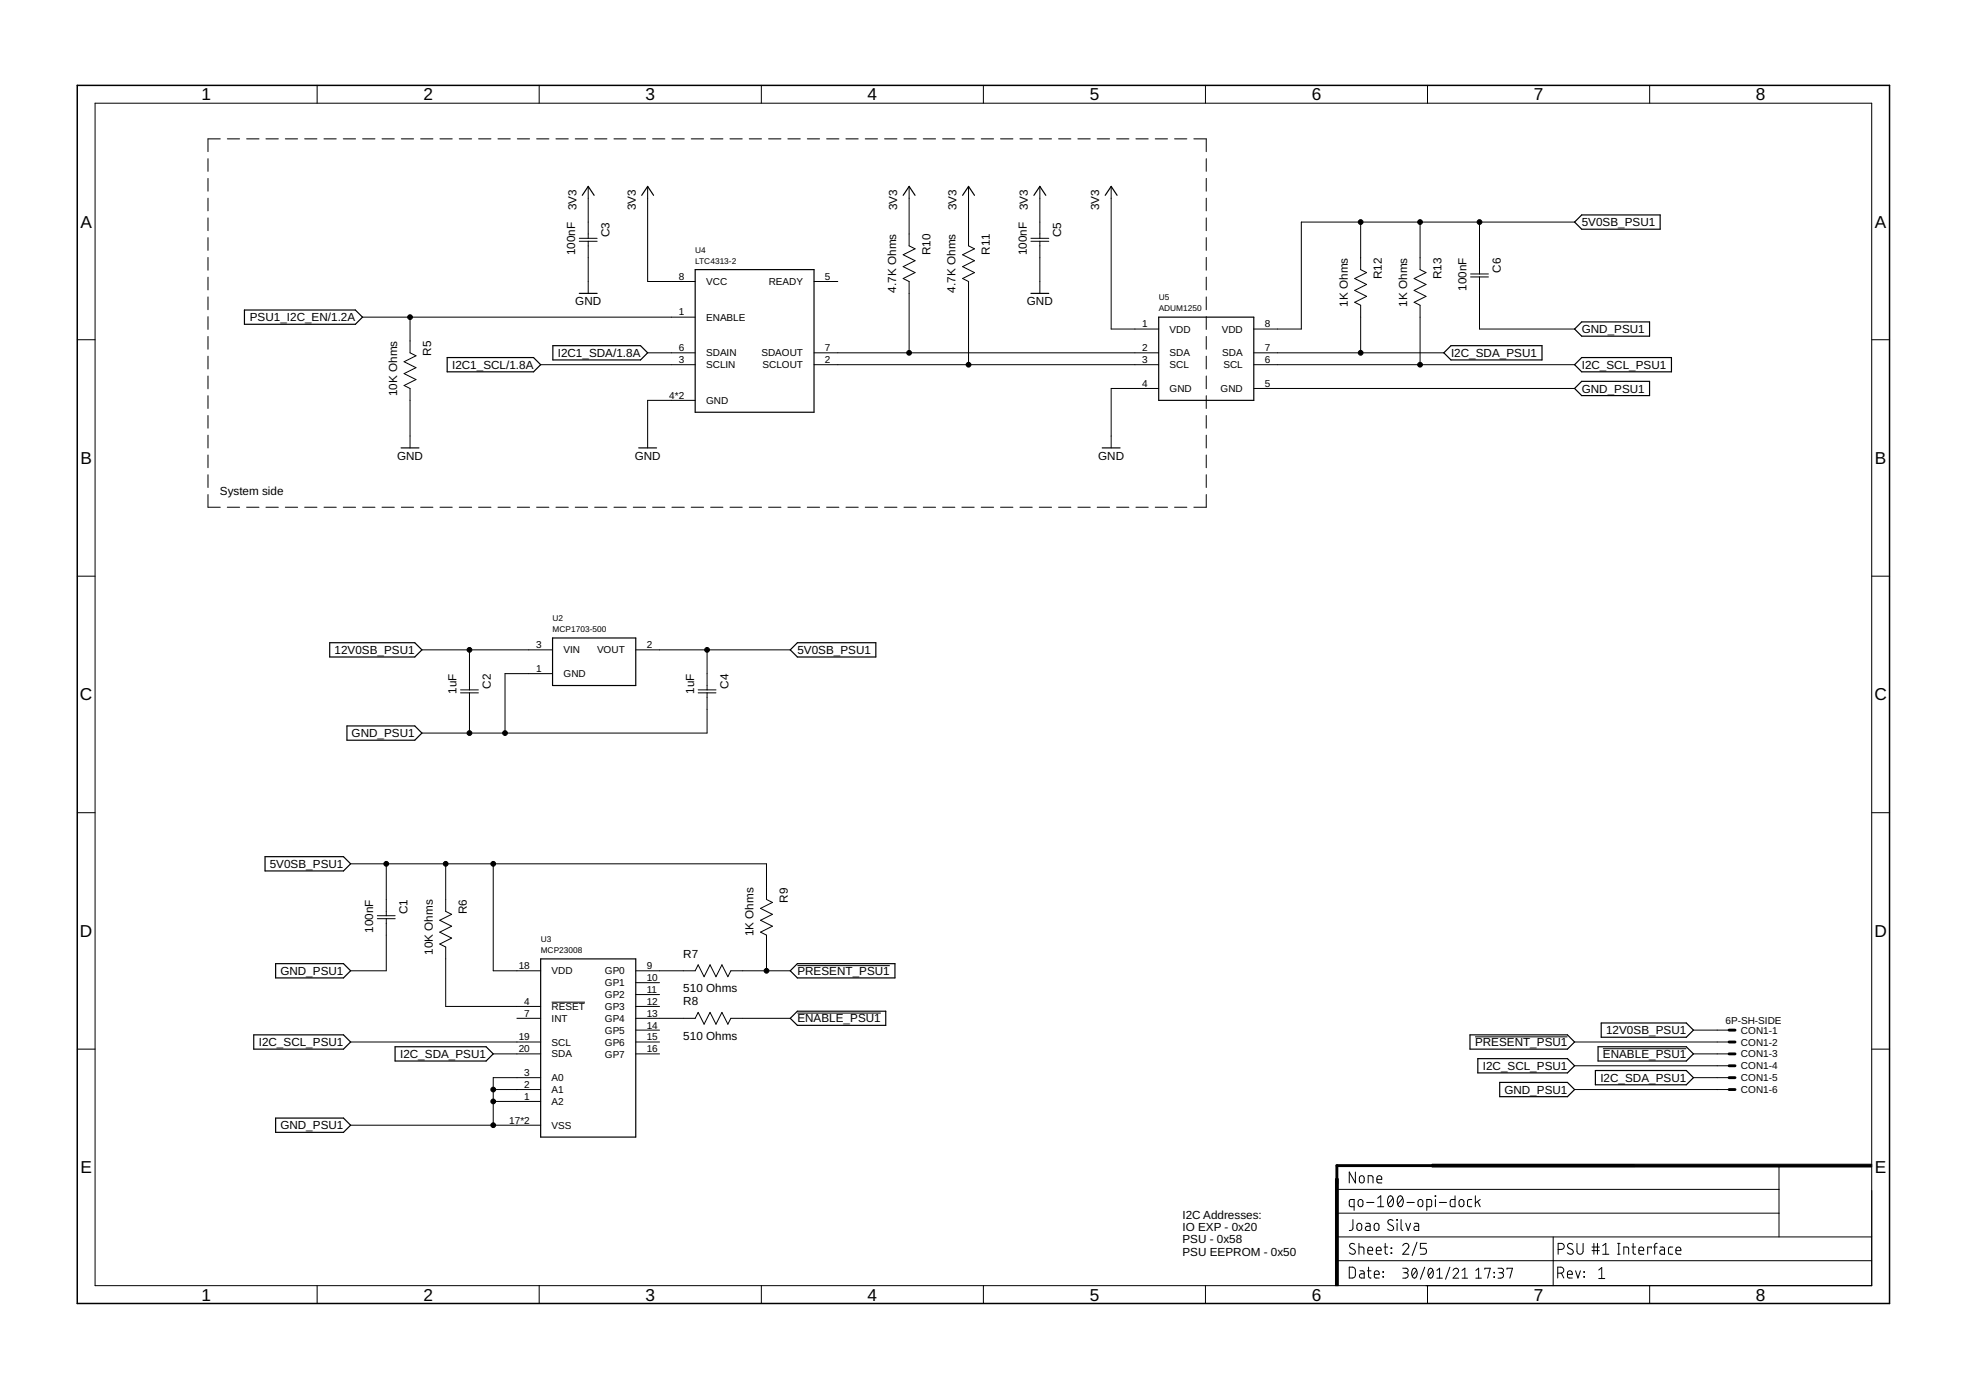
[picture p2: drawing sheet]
<svg xmlns="http://www.w3.org/2000/svg" width="420mm" height="297mm" viewBox="0 0 420 297" stroke-linecap="round" stroke-linejoin="round" font-family="sans-serif">
<g fill="none" stroke="#000" stroke-width=".21">
<path d="M67.8 18.2v3.9M115.2 18.2v3.9M162.7 18.2v3.9M210.2 18.2v3.9M257.6 18.2v3.9M305.1 18.2v3.9M352.6 18.2v3.9M20.3 22.1h379.7v252.6h-379.7zM44.4 33.9v2.7M44.4 38.1v2.8M47.1 29.7h-2.7v2.7M48.6 29.7h2.6"/>
<path d="M52.7 29.7h2.7M56.8 29.7h2.7M61 29.7h2.6M65.1 29.7h2.6M69.2 29.7h2.7M73.4 29.7h2.6M77.5 29.7h2.6M81.6 29.7h2.7M85.8 29.7h2.6M89.9 29.7h2.6M94 29.7h2.6M98.1 29.7h2.7"/>
<path d="M102.3 29.7h2.6M106.4 29.7h2.7M110.6 29.7h2.6M114.7 29.7h2.6M118.8 29.7h2.7M122.9 29.7h2.7M125.7 39.8v11.1M127.1 29.7h2.6M131.2 29.7h2.6M135.3 29.7h2.7M138.4 39.8v20.4h10.2M139.5 29.7h2.6"/>
<path d="M143.6 29.7h2.6M147.7 29.7h2.7M151.9 29.7h2.6M156 29.7h2.6M160.1 29.7h2.7M164.3 29.7h2.6M168.4 29.7h2.6M172.5 29.7h2.7M176.7 29.7h2.6M180.8 29.7h2.6M184.9 29.7h2.6M189 29.7h2.7"/>
<path d="M193.2 29.7h2.6M194.3 39.8v12.7l1.3 .7-2.6 1.2 2.6 1.3-2.6 1.3 2.6 1.3-2.6 1.2 1.3 .7v15.2M197.3 29.7h2.6M201.4 29.7h2.7M205.6 29.7h2.6M207 39.8v12.7l1.3 .7-2.6 1.2 2.6 1.3-2.6 1.3 2.6 1.3-2.6 1.2 1.3 .7v17.7M209.7 29.7h2.6M213.8 29.7h2.7M218 29.7h2.6M222.1 29.7h2.6M222.2 39.8v11.1M226.2 29.7h2.7"/>
<path d="M230.4 29.7h2.6M234.5 29.7h2.6M237.5 39.8v30.5h10.1M238.6 29.7h2.7M242.8 29.7h2.6M246.9 29.7h2.6M251 29.7h2.6M255.1 29.7h2.7v2.7M257.8 33.9v2.7M257.8 38.1v2.8M44.4 42.4v2.7M44.4 46.6v2.7"/>
<path d="M44.4 50.8v2.7M44.4 55v2.7M44.4 59.2v2.8M123.8 50.9h3.8M123.8 51.6h3.8M125.7 51.6v11.1M220.3 50.9h3.8M220.3 51.6h3.8M222.2 51.6v11.1M257.8 42.4v2.7M257.8 46.6v2.7M257.8 50.8v2.7"/>
<path d="M257.8 55v2.7M257.8 59.2v2.8M290.8 47.5v10.1l1.3 .7-2.6 1.2 2.6 1.3-2.6 1.3 2.6 1.2-2.6 1.3 1.3 .6v10.2M303.5 47.5v10.1l1.3 .7-2.6 1.2 2.6 1.3-2.6 1.3 2.6 1.2-2.6 1.3 1.3 .6v12.7M314.3 58.5h3.8M314.3 59.2h3.8M316.2 59.2v11.1h20.3M316.2 47.5v11M336.5 47.5h-58.4v22.8h-10.2M16.5 72.6h3.8M44.4 63.5v2.7M44.4 67.7v2.7"/>
<path d="M44.4 71.9v2.7M44.4 76.1v2.7M77.5 67.8h71.1M87.6 67.8v7.6l1.3 .6-2.5 1.3 2.5 1.3-2.5 1.2 2.5 1.3-2.5 1.3 1.2 .6v12.7M115.5 77.9h33.1M138.4 75.4h10.2M174 75.4h73.6M174 77.9h73.6M174 60.2h5M257.8 63.5v2.7M257.8 67.7v2.7M257.8 71.9v2.7"/>
<path d="M257.8 76.1v2.7M267.9 75.4h40.7M267.9 77.9h68.6M400 72.6h3.8M44.4 80.3v2.8M44.4 84.6v2.7M44.4 88.8v2.7M44.4 93v2.7M44.4 97.2v2.7M148.6 85.6h-10.2v10.1M247.6 83h-10.1v12.7M257.8 80.3v2.8"/>
<path d="M257.8 84.6v2.7M257.8 88.8v2.7M257.8 93v2.7M257.8 97.2v2.7M267.9 83h68.6M44.4 105.7v2.7h2.7M44.4 101.5v2.7M48.6 108.4h2.6M52.7 108.4h2.7M56.8 108.4h2.7M61 108.4h2.6M65.1 108.4h2.6"/>
<path d="M69.2 108.4h2.7M73.4 108.4h2.6M77.5 108.4h2.6M81.6 108.4h2.7M85.8 108.4h2.6M89.9 108.4h2.6M94 108.4h2.6M98.1 108.4h2.7M102.3 108.4h2.6M106.4 108.4h2.7M110.6 108.4h2.6M114.7 108.4h2.6"/>
<path d="M118.8 108.4h2.7M122.9 108.4h2.7M127.1 108.4h2.6M131.2 108.4h2.6M135.3 108.4h2.7M139.5 108.4h2.6M143.6 108.4h2.6M147.7 108.4h2.7M151.9 108.4h2.6M156 108.4h2.6M160.1 108.4h2.7M164.3 108.4h2.6"/>
<path d="M168.4 108.4h2.6M172.5 108.4h2.7M176.7 108.4h2.6M180.8 108.4h2.6M184.9 108.4h2.6M189 108.4h2.7M193.2 108.4h2.6M197.3 108.4h2.6M201.4 108.4h2.7M205.6 108.4h2.6M209.7 108.4h2.6M213.8 108.4h2.7"/>
<path d="M218 108.4h2.6M222.1 108.4h2.6M226.2 108.4h2.7M230.4 108.4h2.6M234.5 108.4h2.6M238.6 108.4h2.7M242.8 108.4h2.6M246.9 108.4h2.6M251 108.4h2.6M257.8 101.5v2.7M257.8 105.7v2.7h-2.7M16.5 123.1h3.8"/>
<path d="M90.2 138.9h27.9M100.3 138.9v8.5M135.9 138.9h33M151.1 138.9v8.5M400 123.1h3.8M98.4 147.4h3.8M98.4 148.1h3.8M100.3 148.1v8.6M118.1 144h-10.2v12.7M149.2 147.4h3.8M149.2 148.1h3.8M151.1 148.1v8.6h-60.9"/>
<path d="M16.5 173.7h3.8M400 173.7h3.8M74.9 184.6h88.9v7.6l1.3 .6-2.6 1.3 2.6 1.3-2.6 1.3 2.6 1.2-2.6 1.3 1.3 .6v7.7M80.6 195.7h3.9M80.6 196.3h3.9M82.5 196.3v11.2h-7.6M82.5 184.6v11.1M95.2 184.6v10.2l1.3 .6-2.5 1.3 2.5 1.2-2.5 1.3 2.5 1.3-2.5 1.2 1.2 .7v12.7h20.3M105.4 184.6v22.9h10.1M110.5 217.6h5M117.9 214.2h7.1M135.9 207.5h12.7l.6-1.3 1.3 2.5 1.2-2.5 1.3 2.5 1.3-2.5 1.3 2.5 .6-1.2h12.7"/>
<path d="M135.9 217.6h12.7l.6-1.3 1.3 2.6 1.2-2.6 1.3 2.6 1.3-2.6 1.3 2.6 .6-1.3h12.7M135.9 215.1h5M135.9 210h5M135.9 212.5h5M170.4 206.4h19.8M170.4 216.5h17.8M16.5 224.2h3.8M74.9 222.7h40.6M105.4 225.2h10.1M105.4 235.4h10.1M105.4 232.8h10.1M115.5 230.3h-10.1v10.2"/>
<path d="M135.9 222.7h5M135.9 225.2h5M135.9 220.1h5M315.2 221.6h19.8M336.5 222.7h33M336.5 232.8h33M336.5 227.8h33M342.6 224.1h17.8M361.9 225.2h7.6M361.9 220.1h7.6M361.9 230.3h7.6M400 224.2h3.8"/>
<path d="M74.9 240.5h40.6M285.7 254.2h94.5M285.7 259.2h94.5M289.4 257.9h-.8l-.2-.3v-.9l.2-.4h.8v2.4M289.7 250.5v2.3l-1.3-2.3v2.3M290.4 256.5l.5-.2a.92 .92 0 0 1 .1 1.5l-.3 .1-.3-.2-.2-.3zM290.6 251.4l.5-.2a.92 .92 0 0 1 .2 1.5l-.4 .1-.3-.2zM292.1 257h1.5M292.4 252.8v-1.6l.9 .2 .1 1.4M294.3 252h1a.55 .55 0 0 0-.4-.7 .55 .55 0 0 0-.6 .5l.1 .9 .9 .1M294.4 257.9h1.3M294.4 256.1l.7-.6v2.4"/>
<path d="M296.8 255.7a.62 .62 0 0 1 .8 0 .62 .62 0 0 1 .2 .7 .99 .99 0 0 1-.8 1.5 1.68 1.68 0 0 1-.2-2.2zM297.7 256.1l-1 1.3M298.9 255.7a.53 .53 0 0 1 .6-.1 .53 .53 0 0 1 .3 .5 1.34 1.34 0 0 1-.5 1.8 1.4 1.4 0 0 1-.4-2.2zM299.8 256.1l-1.1 1.3M300.7 257h1.6M303.2 256.5l.5-.2a.92 .92 0 0 1 .1 1.5l-.3 .1-.3-.2-.2-.3zM304.9 257.9h.8l.2-.3v-1l-.2-.3h-.8v2.4M306.7 255.5l.1 .2zM306.8 256.3v1.6M307.6 257h1.5M311 255.5v2.4h-.8l-.3-.4 .1-.9 .2-.3h.8M311.9 256.5l.4-.2 .4 .2 .2 .9a.53 .53 0 0 1-.6 .5 .53 .53 0 0 1-.5-.5z"/>
<path d="M314.5 256.3h-.6l-.3 .4 .1 1.1 .8 .1M315.3 255.5v2.4M315.8 256.8l.5 1.1M316.3 256.3l-1 .8M380.2 249.1v15.2M67.8 274.7v3.9M115.2 274.7v3.9M162.7 274.7v3.9M210.2 274.7v3.9M257.6 274.7v3.9M285.7 269.4h114.3M285.7 264.3h114.3"/>
<path d="M288.4 270.8h.8l.4 .4v1.5l-.4 .4h-.8zM289.1 260.6v2l-.2 .3-.5 .1M289.5 265.9a.58 .58 0 0 0-.9-.1 .58 .58 0 0 0 .1 .9l.7 .4a.58 .58 0 0 1 .1 .8 .58 .58 0 0 1-.9 0l-.2-.2M290.2 261.5l.4-.1a.92 .92 0 0 1 .2 1.5l-.4 .1a.92 .92 0 0 1-.2-1.5zM290.4 266.5l1 .1 .1 1.4M290.4 265.7v2.3M290.6 271.6h.7l.2 .3v1.2h-.5a.46 .46 0 0 1-.5-.4 .46 .46 0 0 1 .5-.5h.5M291.9 261.4h.7l.2 .2v1.4h-.6a.46 .46 0 0 1-.4-.5 .46 .46 0 0 1 .4-.5h.6M292.2 271.6h.8M292.3 267.3h1a.54 .54 0 0 0-.3-.8 .54 .54 0 0 0-.7 .5l.1 .9 .9 .1M292.5 270.8v1.9l.1 .3 .4 .1M293.7 272.3h1a.54 .54 0 0 0-.3-.7 .54 .54 0 0 0-.7 .5l.1 .9 .9 .1"/>
<path d="M293.8 261.6l.5-.2a.92 .92 0 0 1 .1 1.5l-.3 .1-.3-.2-.1-.4zM294.1 267.3h1.1a.54 .54 0 0 0-.4-.8 .54 .54 0 0 0-.7 .5l.1 .9 1 .1M295.6 272.8l.1 .1zM295.6 271.8l.1 .1zM295.8 266.5h.8M296 265.7l.1 2.1 .5 .2M297.3 266.7l.1 .1zM297.3 267.7l.1 .1zM297.7 260.8a.58 .58 0 0 0-.9-.1 .58 .58 0 0 0 .1 .9l.7 .4a.59 .59 0 0 1 0 .9 .59 .59 0 0 1-.8-.1l-.3-.2M298.5 260.6l.1 .2zM298.6 261.4v1.6M299.4 260.6v2l.2 .2 .2 .2"/>
<path d="M299.8 271h.7a.48 .48 0 0 1 .4 .5 .48 .48 0 0 1-.4 .5h-.5M299.8 266.2a.64 .64 0 0 1 .9-.5 .64 .64 0 0 1 .2 1l-1.1 1.3h1.3M300.4 272a.58 .58 0 0 1 .6 .6 .58 .58 0 0 1-.6 .5h-.6M300.4 261.4l.5 1.6 .6-1.6M302 271.2l.1-.1a.88 .88 0 0 1 .8 1.2l-.1 .3a.51 .51 0 0 1-.5 .5 .51 .51 0 0 1-.5-.5l-.1-.8zM302.3 261.4h.7l.2 .2v1.4h-.6a.46 .46 0 0 1-.4-.5 .46 .46 0 0 1 .4-.5h.6M302.7 271.5l-.9 1.2M302.8 265.5l-1 2.8M304.5 270.8l-.9 2.6M304.8 265.7h-1.2v1h.7a.66 .66 0 0 1 .6 .7 .66 .66 0 0 1-.6 .6h-.7M305.1 274.7v3.9M305.4 271.2l.2-.1a.86 .86 0 0 1 .7 1.2v.3a.51 .51 0 0 1-.5 .5 .51 .51 0 0 1-.6-.5v-.8z"/>
<path d="M306.2 271.5l-.9 1.2M307.1 273.1h1.2M307.1 271.5l.6-.5v2.1M309.9 270.8l-1 2.6M310.5 271.5a.58 .58 0 0 1 .9-.5 .58 .58 0 0 1 .1 1l-1 1.1h1.2M312.5 273.1h1.1M312.5 271.5l.6-.5v2.1M315.4 273.1h1.2M315.4 271.5l.6-.5v2.1M317.3 271.3v-.3h1.2l-.6 2.1M319.3 271.9l.1 .1zM319.3 272.8l.1 .2z"/>
<path d="M320.1 271h.8a.48 .48 0 0 1 .4 .5 .48 .48 0 0 1-.4 .5h-.5M320.7 272a.58 .58 0 0 1 .6 .6 .58 .58 0 0 1-.6 .5h-.6M322.1 271.3v-.3h1.1l-.5 2.1M331.9 264.3v10.4M332.9 272.1h.6a.65 .65 0 0 0 .7-.7 .65 .65 0 0 0-.7-.6h-.6v2.3M333 267h.7a.65 .65 0 0 0 .6-.6 .65 .65 0 0 0-.6-.7h-.7v2.3M333.7 272.1l.5 1M335 272.3h1a.54 .54 0 0 0-.3-.7 .54 .54 0 0 0-.7 .5l.1 .9 .9 .1M336.1 265.9a.58 .58 0 0 0-.9-.1 .58 .58 0 0 0 .1 .9l.7 .4a.58 .58 0 0 1 0 .8 .58 .58 0 0 1-.8 0l-.3-.2M336.7 271.6l.5 1.5 .6-1.5M337 265.7v1.7a.66 .66 0 0 0 .7 .6 .66 .66 0 0 0 .6-.6v-1.7M338.5 271.8l.1 .1z"/>
<path d="M338.5 272.8l.1 .1zM340.2 266.5h1.6M340.2 267.3h1.6M340.6 265.7v2.3M341.4 265.7v2.3M341.7 271.4l.6-.5v2.3M341.7 273.2h1.3M342.5 268h1.3M342.5 266.2l.7-.5v2.3M345.7 268h.5M345.7 265.7h.5M345.9 265.7v2.3"/>
<path d="M347 268v-1.5l1 .1 .1 1.4M348.8 266.5h.7M349 265.7v2.1l.5 .2M350.2 267.3h1.1a.54 .54 0 0 0-.4-.8 .54 .54 0 0 0-.7 .5l.2 .9 .9 .1M352.6 274.7v3.9M352.9 266.7v-.2h-.8v1.5M353.4 266.5h.8M354.2 265.7l-.4 .1-.2 .3v1.9M354.8 266.5h.7l.2 .4v1.1h-.6a.46 .46 0 0 1-.4-.4 .46 .46 0 0 1 .4-.5h.6M357.5 266.5h-.7l-.2 .4 .1 1 .8 .1M358.2 267.3h1a.55 .55 0 0 0-.4-.8 .55 .55 0 0 0-.6 .5l.1 .9 .9 .1"/>
</g>
<g fill="none" stroke="#000" stroke-width=".25">
<path d="M124.4 41.7l1.3-1.9 1.3 1.9M137.1 41.7l1.3-1.9 1.3 1.9M148.6 57.6h25.4v30.5h-25.4zM193 41.7l1.3-1.9 1.3 1.9M205.7 41.7l1.3-1.9 1.3 1.9M221 41.7l1.2-1.9 1.3 1.9M236.2 41.7l1.3-1.9 1.2 1.9M336.5 47.5l1.5-1.6h16.8v3.1h-16.8zM52.2 66.3h23.7l1.6 1.5-1.6 1.5h-23.7zM95.6 76.4h18.4l1.5 1.5-1.5 1.6h-18.4zM118.2 73.9h18.7l1.5 1.5-1.5 1.5h-18.7zM123.8 62.7h3.8"/>
<path d="M220.3 62.7h3.8M247.6 67.8h20.3v17.8h-20.3zM310.1 73.9h19.4v3h-19.4l-1.5-1.5zM338 68.8h14.5v3h-14.5l-1.5-1.5zM338 76.4h19.2v3.1h-19.2l-1.5-1.6zM85.7 95.7h3.8M136.5 95.7h3.8M235.6 95.7h3.8M338 81.5h14.5v3h-14.5l-1.5-1.5zM70.5 137.4h18.1l1.6 1.5-1.6 1.5h-18.1zM118.1 136.3h17.8v10.2h-17.8zM170.4 137.4h16.8v3h-16.8l-1.5-1.5z"/>
<path d="M74.1 155.1h14.5l1.6 1.6-1.6 1.5h-14.5zM56.6 183.1h16.8l1.5 1.5-1.5 1.5h-16.8zM58.9 205.9h14.5l1.5 1.6-1.5 1.5h-14.5zM115.5 204.9h20.4v38.1h-20.4zM168.9 207.5l1.5-1.6h20.9v3.1h-20.9zM168.9 217.6l1.5-1.5h18.9v3h-18.9zM342.2 218.6h18.2l1.5 1.5-1.5 1.6h-18.2zM54.2 221.1h19.2l1.5 1.6-1.5 1.5h-19.2zM58.9 238.9h14.5l1.5 1.6-1.5 1.5h-14.5zM84.4 223.7h19.5l1.5 1.5-1.5 1.5h-19.5zM314.2 221.1h20.8l1.5 1.6-1.5 1.5h-20.8zM315.8 226.2h19.2l1.5 1.6-1.5 1.5h-19.2z"/>
<path d="M320.5 231.3h14.5l1.5 1.5-1.5 1.6h-14.5zM341 228.8h19.4l1.5 1.5-1.5 1.5h-19.4zM341.5 223.7h18.9l1.5 1.5-1.5 1.5h-18.9z"/>
</g>
<path d="M16.5 18.2h387.3v260.4h-387.3z" fill="none" stroke="#000" stroke-width=".32"/>
<path d="M285.4 251.9h.6v22.8h-.6zM306 248.8h94v.6h-94z" fill="#000" stroke="#000" stroke-width=".21"/>
<path d="M369.5 220.1h1.3M369.5 222.7h1.3M369.5 225.2h1.3M369.5 227.8h1.3M369.5 230.3h1.3M369.5 232.8h1.3M349.2 249.1h-63.5v3.8" fill="none" stroke="#000" stroke-width=".61"/>
<g fill="#000" stroke="#000" stroke-width=".21">
<circle cx="290.8" cy="47.5" r=".51"/>
<circle cx="303.5" cy="47.5" r=".51"/>
<circle cx="316.2" cy="47.5" r=".51"/>
<circle cx="87.6" cy="67.8" r=".51"/>
<circle cx="194.3" cy="75.4" r=".51"/>
<circle cx="207" cy="77.9" r=".51"/>
<circle cx="290.8" cy="75.4" r=".51"/>
<circle cx="303.5" cy="77.9" r=".51"/>
<circle cx="100.3" cy="138.9" r=".51"/>
<circle cx="151.1" cy="138.9" r=".51"/>
<circle cx="100.3" cy="156.7" r=".51"/>
<circle cx="107.9" cy="156.7" r=".51"/>
<circle cx="82.5" cy="184.6" r=".51"/>
<circle cx="95.2" cy="184.6" r=".51"/>
<circle cx="105.4" cy="184.6" r=".51"/>
<circle cx="163.8" cy="207.5" r=".51"/>
<circle cx="105.4" cy="232.8" r=".51"/>
<circle cx="105.4" cy="235.4" r=".51"/>
<circle cx="105.4" cy="240.5" r=".51"/>
</g>
<g font-size="3.7">
<text x="43" y="21.4">1</text>
<text x="90.5" y="21.4">2</text>
<text x="138" y="21.4">3</text>
<text x="185.4" y="21.4">4</text>
<text x="232.9" y="21.4">5</text>
<text x="280.3" y="21.4">6</text>
<text x="327.8" y="21.4">7</text>
<text x="375.3" y="21.4">8</text>
<text x="17.2" y="48.6">A</text>
<text x="400.7" y="48.6">A</text>
<text x="17.2" y="99.2">B</text>
<text x="400.7" y="99.2">B</text>
<text x="17.1" y="149.7">C</text>
<text x="400.6" y="149.7">C</text>
<text x="17.1" y="200.2">D</text>
<text x="400.6" y="200.2">D</text>
<text x="17.2" y="250.8">E</text>
<text x="400.7" y="250.8">E</text>
<text x="43" y="277.9">1</text>
<text x="90.5" y="277.9">2</text>
<text x="138" y="277.9">3</text>
<text x="185.4" y="277.9">4</text>
<text x="232.9" y="277.9">5</text>
<text x="280.3" y="277.9">6</text>
<text x="327.8" y="277.9">7</text>
<text x="375.3" y="277.9">8</text>
</g>
<g font-size="2.5">
<text x="123.2" y="44.9" transform="rotate(-90 123.2 44.9)">3V3</text>
<text x="135.9" y="44.9" transform="rotate(-90 135.9 44.9)">3V3</text>
<text x="191.7" y="44.9" transform="rotate(-90 191.7 44.9)">3V3</text>
<text x="204.4" y="44.9" transform="rotate(-90 204.4 44.9)">3V3</text>
<text x="219.7" y="44.9" transform="rotate(-90 219.7 44.9)">3V3</text>
<text x="234.9" y="44.9" transform="rotate(-90 234.9 44.9)">3V3</text>
<text x="130.3" y="50.7" transform="rotate(-90 130.3 50.7)">C3</text>
<text x="226.8" y="50.7" transform="rotate(-90 226.8 50.7)">C5</text>
<text x="338" y="48.3">5V0SB_PSU1</text>
<text x="122.9" y="54.6" transform="rotate(-90 122.9 54.6)">100nF</text>
<text x="198.8" y="54.6" transform="rotate(-90 198.8 54.6)">R10</text>
<text x="211.5" y="54.4" transform="rotate(-90 211.5 54.4)">R11</text>
<text x="219.5" y="54.6" transform="rotate(-90 219.5 54.6)">100nF</text>
<text x="295.3" y="59.7" transform="rotate(-90 295.3 59.7)">R12</text>
<text x="308" y="59.7" transform="rotate(-90 308 59.7)">R13</text>
<text x="320.7" y="58.3" transform="rotate(-90 320.7 58.3)">C6</text>
<text x="122.9" y="65.2">GND</text>
<text x="191.5" y="62.5" transform="rotate(-90 191.5 62.5)">4.7K Ohms</text>
<text x="204.2" y="62.5" transform="rotate(-90 204.2 62.5)">4.7K Ohms</text>
<text x="219.5" y="65.2">GND</text>
<text x="288" y="65.5" transform="rotate(-90 288 65.5)">1K Ohms</text>
<text x="300.7" y="65.5" transform="rotate(-90 300.7 65.5)">1K Ohms</text>
<text x="313.4" y="62.2" transform="rotate(-90 313.4 62.2)">100nF</text>
<text x="53.4" y="68.7">PSU1_I2C_EN/1.2A</text>
<text x="338" y="71.2">GND_PSU1</text>
<text x="92.2" y="76" transform="rotate(-90 92.2 76)">R5</text>
<text x="119.2" y="76.3">I2C1_SDA/1.8A</text>
<text x="310.1" y="76.3">I2C_SDA_PSU1</text>
<text x="96.6" y="78.8">I2C1_SCL/1.8A</text>
<text x="338" y="83.9">GND_PSU1</text>
<text x="338" y="78.8">I2C_SCL_PSU1</text>
<text x="84.9" y="84.7" transform="rotate(-90 84.9 84.7)">10K Ohms</text>
<text x="84.8" y="98.2">GND</text>
<text x="135.6" y="98.2">GND</text>
<text x="234.7" y="98.2">GND</text>
<text x="47" y="105.9">System side</text>
<text x="71.5" y="139.8">12V0SB_PSU1</text>
<text x="170.4" y="139.8">5V0SB_PSU1</text>
<text x="97.6" y="148.3" transform="rotate(-90 97.6 148.3)">1uF</text>
<text x="104.9" y="147.2" transform="rotate(-90 104.9 147.2)">C2</text>
<text x="148.3" y="148.3" transform="rotate(-90 148.3 148.3)">1uF</text>
<text x="155.7" y="147.2" transform="rotate(-90 155.7 147.2)">C4</text>
<text x="75.2" y="157.5">GND_PSU1</text>
<text x="57.7" y="185.5">5V0SB_PSU1</text>
<text x="87.1" y="195.4" transform="rotate(-90 87.1 195.4)">C1</text>
<text x="99.8" y="195.4" transform="rotate(-90 99.8 195.4)">R6</text>
<text x="168.4" y="192.9" transform="rotate(-90 168.4 192.9)">R9</text>
<text x="79.8" y="199.3" transform="rotate(-90 79.8 199.3)">100nF</text>
<text x="161" y="200.1" transform="rotate(-90 161 200.1)">1K Ohms</text>
<text x="59.9" y="208.3">GND_PSU1</text>
<text x="92.5" y="204" transform="rotate(-90 92.5 204)">10K Ohms</text>
<text x="146" y="204.7">R7</text>
<text x="170.4" y="208.3">PRESENT_PSU1</text>
<text x="146" y="212">510 Ohms</text>
<text x="146" y="214.8">R8</text>
<text x="170.4" y="218.5">ENABLE_PSU1</text>
<text x="343.2" y="221">12V0SB_PSU1</text>
<text x="55.3" y="223.6">I2C_SCL_PSU1</text>
<text x="85.5" y="226.1">I2C_SDA_PSU1</text>
<text x="146" y="222.2">510 Ohms</text>
<text x="315.2" y="223.6">PRESENT_PSU1</text>
<text x="342.6" y="226.1">ENABLE_PSU1</text>
<text x="316.9" y="228.7">I2C_SCL_PSU1</text>
<text x="321.5" y="233.7">GND_PSU1</text>
<text x="342" y="231.2">I2C_SDA_PSU1</text>
<text x="59.9" y="241.3">GND_PSU1</text>
<text x="252.7" y="260.4">I2C Addresses:</text>
<text x="252.7" y="263.1">IO EXP - 0x20</text>
<text x="252.7" y="265.7">PSU - 0x58</text>
<text x="252.7" y="268.4">PSU EEPROM - 0x50</text>
</g>
<g font-size="2.1">
<text x="145.1" y="59.8">8</text>
<text x="176.3" y="59.8">5</text>
<text x="150.9" y="60.9">VCC</text>
<text x="164.3" y="60.9">READY</text>
<text x="145.1" y="67.4">1</text>
<text x="150.9" y="68.5">ENABLE</text>
<text x="244.1" y="70">1</text>
<text x="250" y="71.1">VDD</text>
<text x="261.1" y="71.1">VDD</text>
<text x="270.3" y="70">8</text>
<text x="145.1" y="75">6</text>
<text x="145.1" y="77.6">3</text>
<text x="150.9" y="76.2">SDAIN</text>
<text x="162.7" y="76.2">SDAOUT</text>
<text x="176.3" y="75">7</text>
<text x="176.3" y="77.6">2</text>
<text x="244.1" y="75">2</text>
<text x="244.1" y="77.6">3</text>
<text x="250" y="76.2">SDA</text>
<text x="261.2" y="76.2">SDA</text>
<text x="270.3" y="75">7</text>
<text x="270.3" y="77.6">6</text>
<text x="150.9" y="78.7">SCLIN</text>
<text x="163" y="78.7">SCLOUT</text>
<text x="244.1" y="82.7">4</text>
<text x="250" y="78.7">SCL</text>
<text x="250" y="83.8">GND</text>
<text x="260.8" y="83.8">GND</text>
<text x="261.5" y="78.7">SCL</text>
<text x="270.3" y="82.7">5</text>
<text x="143" y="85.2">4*2</text>
<text x="150.9" y="86.3">GND</text>
<text x="114.6" y="143.6">1</text>
<text x="114.6" y="138.5">3</text>
<text x="120.4" y="139.6">VIN</text>
<text x="127.6" y="139.6">VOUT</text>
<text x="138.2" y="138.5">2</text>
<text x="120.4" y="144.7">GND</text>
<text x="110.9" y="207.1">18</text>
<text x="117.9" y="208.2">VDD</text>
<text x="129.3" y="208.2">GP0</text>
<text x="138.2" y="207.1">9</text>
<text x="138.2" y="209.6">10</text>
<text x="112" y="214.7">4</text>
<text x="117.9" y="215.8">RESET</text>
<text x="129.3" y="210.7">GP1</text>
<text x="129.3" y="213.3">GP2</text>
<text x="129.3" y="215.8">GP3</text>
<text x="138.2" y="212.2">11</text>
<text x="138.2" y="214.7">12</text>
<text x="112" y="217.2">7</text>
<text x="117.9" y="218.4">INT</text>
<text x="129.3" y="218.4">GP4</text>
<text x="129.3" y="220.9">GP5</text>
<text x="138.2" y="217.2">13</text>
<text x="138.2" y="219.8">14</text>
<text x="368.8" y="218.7">6P-SH-SIDE</text>
<text x="372.1" y="220.9">CON1-1</text>
<text x="110.9" y="222.3">19</text>
<text x="110.9" y="224.9">20</text>
<text x="117.9" y="223.4">SCL</text>
<text x="117.9" y="226">SDA</text>
<text x="129.3" y="223.4">GP6</text>
<text x="129.3" y="226">GP7</text>
<text x="138.2" y="222.3">15</text>
<text x="138.2" y="224.9">16</text>
<text x="372.1" y="223.4">CON1-2</text>
<text x="372.1" y="226">CON1-3</text>
<text x="112" y="232.5">2</text>
<text x="112" y="229.9">3</text>
<text x="117.9" y="233.6">A1</text>
<text x="117.9" y="231.1">A0</text>
<text x="372.1" y="228.5">CON1-4</text>
<text x="372.1" y="231.1">CON1-5</text>
<text x="372.1" y="233.6">CON1-6</text>
<text x="112" y="235">1</text>
<text x="117.9" y="236.1">A2</text>
<text x="108.8" y="240.1">17*2</text>
<text x="117.9" y="241.2">VSS</text>
</g>
<g font-size="1.8">
<text x="148.6" y="56.3">LTC4313-2</text>
<text x="148.6" y="54.1">U4</text>
<text x="247.6" y="64.2">U5</text>
<text x="247.6" y="66.5">ADUM1250</text>
<text x="118.1" y="135.1">MCP1703-500</text>
<text x="118.1" y="132.8">U2</text>
<text x="115.6" y="203.6">MCP23008</text>
<text x="115.6" y="201.4">U3</text>
</g>
</svg>
